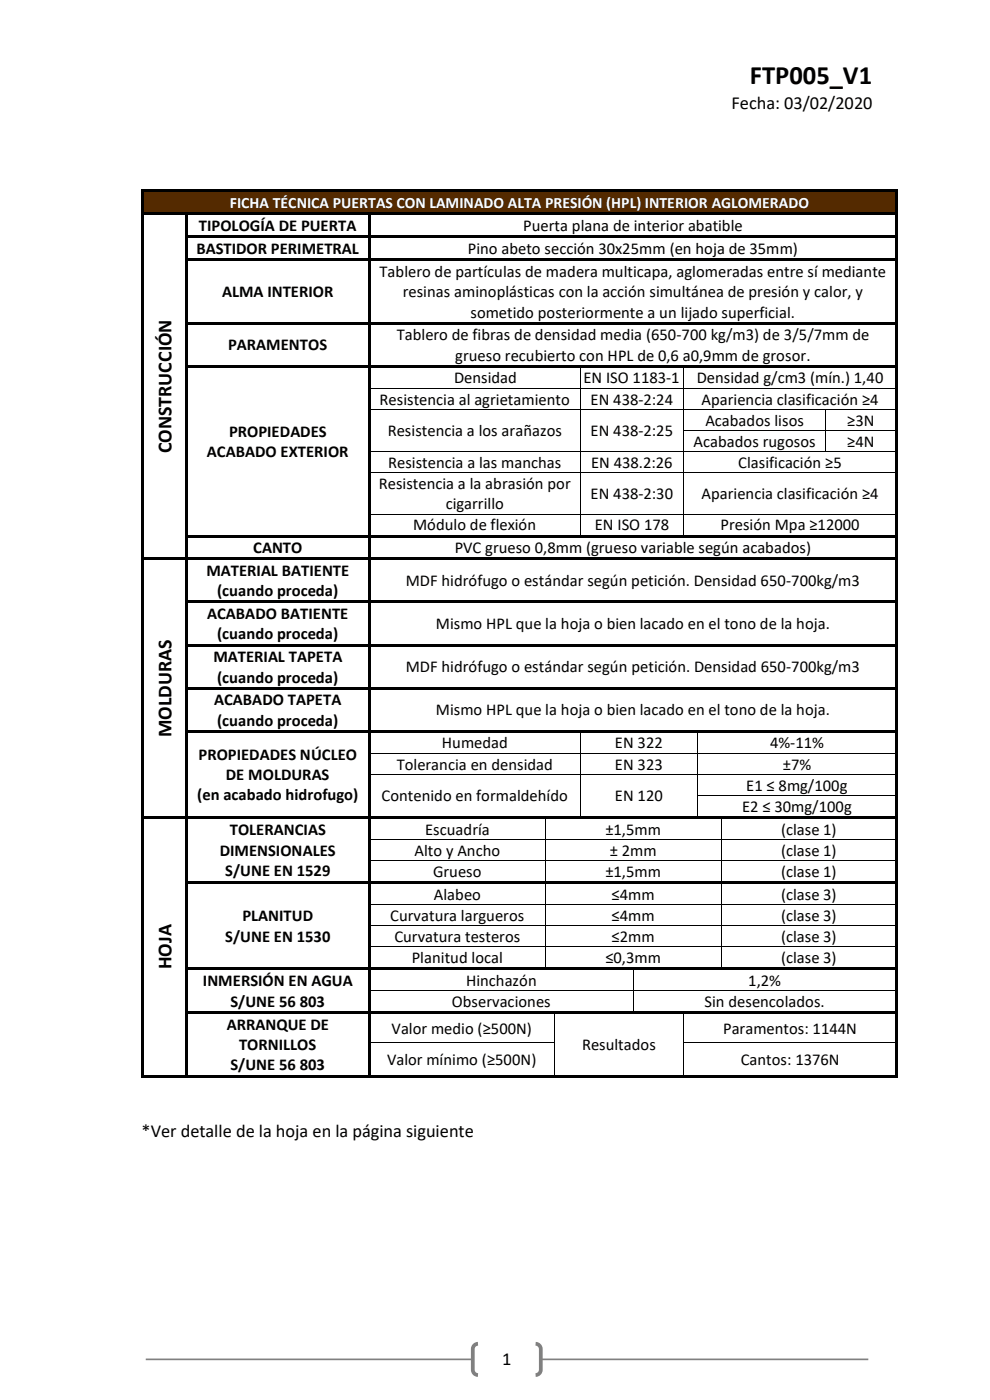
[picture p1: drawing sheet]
<svg xmlns="http://www.w3.org/2000/svg" width="210mm" height="297mm" viewBox="0 0 210 297" stroke-linecap="round" stroke-linejoin="round" font-family="sans-serif">
<path d="M30.9 288.4h153.3" fill="none" stroke="#808080" stroke-width=".35"/>
<path d="M100.7 285.3l.7-.2h12.2a1.1 1.1 0 0 1 1.1 1.1v4.4a1.1 1.1 0 0 1-1.1 1.1h-12.2a1.1 1.1 0 0 1-1.1-1.1v-4.4l.1-.4z" fill-rule="evenodd" fill="#fff"/>
<path d="M101.4 285.1a1.1 1.1 0 0 0-1.1 1.1v4.4a1.1 1.1 0 0 0 1.1 1.1M113.6 285.1a1.1 1.1 0 0 1 1.1 1.1v4.4a1.1 1.1 0 0 1-1.1 1.1" fill="none" stroke="#808080" stroke-width=".79" stroke-linecap="butt"/>
<g fill="#542a00">
<path d="M30.5 40.7h159.5v4.4h-159.5z" fill-rule="evenodd"/>
<path d="M32.2 40.9h156.1v4.1h-156.1z" fill-rule="evenodd"/>
</g>
<g fill="#000">
<path d="M30 40.2h.5v.6h-.5z" fill-rule="evenodd"/>
<path d="M30 40.2h.5v.5h-.5z" fill-rule="evenodd"/>
<path d="M30 40.8h.5v4.3h-.5z" fill-rule="evenodd"/>
<path d="M30 45.1h.5v.6h-.5z" fill-rule="evenodd"/>
<path d="M30 45.7h.5v4.3h-.5z" fill-rule="evenodd"/>
<path d="M30 50h.5v.6h-.5z" fill-rule="evenodd"/>
<path d="M30 50.6h.5v4.2h-.5z" fill-rule="evenodd"/>
<path d="M30 54.8h.5v.6h-.5z" fill-rule="evenodd"/>
<path d="M30.5 40.2h159.5v.5h-159.5z" fill-rule="evenodd"/>
<path d="M30.5 45.1h8.8v.5h-8.8z" fill-rule="evenodd"/>
<path d="M39.3 45.6l.5 .1z" fill-rule="evenodd"/>
<path d="M39.3 45.1h.5v.5h-.5z" fill-rule="evenodd"/>
<path d="M39.3 45.7h.5v4.3h-.5z" fill-rule="evenodd"/>
<path d="M39.3 50h.5v.6h-.5z" fill-rule="evenodd"/>
<path d="M39.3 50.6h.5v4.2h-.5z" fill-rule="evenodd"/>
<path d="M39.3 54.8h.5v.6h-.5z" fill-rule="evenodd"/>
<path d="M39.8 45.1h38.4v.5h-38.4z" fill-rule="evenodd"/>
<path d="M39.8 50h38.4v.5h-38.4z" fill-rule="evenodd"/>
<path d="M39.8 54.8h38.4v.5h-38.4z" fill-rule="evenodd"/>
<path d="M78.2 45.6l.5 .1z" fill-rule="evenodd"/>
<path d="M78.2 45.1h.5v.5h-.5z" fill-rule="evenodd"/>
<path d="M78.2 45.7h.5v4.3h-.5z" fill-rule="evenodd"/>
<path d="M78.2 50h.5v.6h-.5z" fill-rule="evenodd"/>
<path d="M78.2 50.6h.5v4.2h-.5z" fill-rule="evenodd"/>
<path d="M78.2 54.8h.5v.6h-.5z" fill-rule="evenodd"/>
<path d="M78.7 45.1h111.3v.5h-111.3z" fill-rule="evenodd"/>
<path d="M78.7 50h111.3v.5h-111.3z" fill-rule="evenodd"/>
<path d="M78.7 54.8h111.3v.5h-111.3z" fill-rule="evenodd"/>
<path d="M190 40.2h.5v.6h-.5z" fill-rule="evenodd"/>
<path d="M190 40.2h.5v.5h-.5z" fill-rule="evenodd"/>
<path d="M190 40.8h.5v4.3h-.5z" fill-rule="evenodd"/>
<path d="M190 45.1h.5v.6h-.5z" fill-rule="evenodd"/>
<path d="M190 45.7h.5v4.3h-.5z" fill-rule="evenodd"/>
<path d="M190 50h.5v.6h-.5z" fill-rule="evenodd"/>
<path d="M190 50.6h.5v4.2h-.5z" fill-rule="evenodd"/>
<path d="M190 54.8h.5v.6h-.5z" fill-rule="evenodd"/>
<path d="M30 55.4h.5v12.9h-.5z" fill-rule="evenodd"/>
<path d="M30 68.3h.5v.5h-.5z" fill-rule="evenodd"/>
<path d="M30 68.8h.5v8.6h-.5z" fill-rule="evenodd"/>
<path d="M30 77.4h.5v.6h-.5z" fill-rule="evenodd"/>
<path d="M39.3 55.4h.5v12.9h-.5z" fill-rule="evenodd"/>
<path d="M39.3 68.3h.5v.5h-.5z" fill-rule="evenodd"/>
<path d="M39.3 68.8h.5v8.6h-.5z" fill-rule="evenodd"/>
<path d="M39.3 77.4h.5v.6h-.5z" fill-rule="evenodd"/>
<path d="M39.8 68.3h38.4v.5h-38.4z" fill-rule="evenodd"/>
<path d="M39.8 77.4h38.4v.5h-38.4z" fill-rule="evenodd"/>
<path d="M78.2 55.4h.5v12.9h-.5z" fill-rule="evenodd"/>
<path d="M78.2 68.3h.5v.5h-.5z" fill-rule="evenodd"/>
<path d="M78.2 68.8h.5v8.6h-.5z" fill-rule="evenodd"/>
<path d="M78.2 77.4h.5v.6h-.5z" fill-rule="evenodd"/>
<path d="M78.7 68.3h111.3v.5h-111.3z" fill-rule="evenodd"/>
<path d="M78.7 77.4h44.3v.5h-44.3z" fill-rule="evenodd"/>
<path d="M123 77.9l.2 .1z" fill-rule="evenodd"/>
<path d="M123 77.4h.5v.5h-.5z" fill-rule="evenodd"/>
<path d="M123.5 77.4h21.5v.5h-21.5z" fill-rule="evenodd"/>
<path d="M145 77.9l.1 .1z" fill-rule="evenodd"/>
<path d="M145 77.4h.5v.5h-.5z" fill-rule="evenodd"/>
<path d="M145.5 77.4h44.5v.5h-44.5z" fill-rule="evenodd"/>
<path d="M190 55.4h.5v12.9h-.5z" fill-rule="evenodd"/>
<path d="M190 68.3h.5v.5h-.5z" fill-rule="evenodd"/>
<path d="M190 68.8h.5v8.6h-.5z" fill-rule="evenodd"/>
<path d="M190 77.4h.5v.6h-.5z" fill-rule="evenodd"/>
<path d="M30 78h.5v4.3h-.5z" fill-rule="evenodd"/>
<path d="M30 82.3h.5v.1h-.5z" fill-rule="evenodd"/>
<path d="M30 82.4h.5v4.3h-.5z" fill-rule="evenodd"/>
<path d="M30 86.7h.5v.2h-.5z" fill-rule="evenodd"/>
<path d="M30 86.9h.5v4.3h-.5z" fill-rule="evenodd"/>
<path d="M30 91.2h.5v.2h-.5z" fill-rule="evenodd"/>
<path d="M30 91.4h.5v4.3h-.5z" fill-rule="evenodd"/>
<path d="M30 95.7h.5v.1h-.5z" fill-rule="evenodd"/>
<path d="M39.3 78h.5v4.3h-.5z" fill-rule="evenodd"/>
<path d="M39.3 82.3h.5v.1h-.5z" fill-rule="evenodd"/>
<path d="M39.3 82.4h.5v4.3h-.5z" fill-rule="evenodd"/>
<path d="M39.3 86.7h.5v.2h-.5z" fill-rule="evenodd"/>
<path d="M39.3 86.9h.5v4.3h-.5z" fill-rule="evenodd"/>
<path d="M39.3 91.2h.5v.2h-.5z" fill-rule="evenodd"/>
<path d="M39.3 91.4h.5v4.3h-.5z" fill-rule="evenodd"/>
<path d="M39.3 95.7h.5v.1h-.5z" fill-rule="evenodd"/>
<path d="M78.2 78h.5v4.3h-.5z" fill-rule="evenodd"/>
<path d="M78.2 82.3h.5v.1h-.5z" fill-rule="evenodd"/>
<path d="M78.2 82.4h.5v4.3h-.5z" fill-rule="evenodd"/>
<path d="M78.2 86.7h.5v.2h-.5z" fill-rule="evenodd"/>
<path d="M78.2 86.9h.5v4.3h-.5z" fill-rule="evenodd"/>
<path d="M78.2 91.2h.5v.2h-.5z" fill-rule="evenodd"/>
<path d="M78.2 91.4h.5v4.3h-.5z" fill-rule="evenodd"/>
<path d="M78.2 95.7h.5v.1h-.5z" fill-rule="evenodd"/>
<path d="M123 82.3h.2v.1h-.2z" fill-rule="evenodd"/>
<path d="M123 86.7h.2v.2h-.2z" fill-rule="evenodd"/>
<path d="M123 91.2h.2v.2h-.2z" fill-rule="evenodd"/>
<path d="M123 95.7h.2v.1h-.2z" fill-rule="evenodd"/>
<path d="M145 82.3h.1v.1h-.1z" fill-rule="evenodd"/>
<path d="M145 86.7h.1v.2h-.1z" fill-rule="evenodd"/>
<path d="M145 91.2h.1v.2h-.1z" fill-rule="evenodd"/>
<path d="M145 95.7h.1v.1h-.1z" fill-rule="evenodd"/>
<path d="M175.1 86.7h.2v.2h-.2z" fill-rule="evenodd"/>
<path d="M175.1 91.2h.2v.2h-.2z" fill-rule="evenodd"/>
<path d="M175.1 95.7h.2v.1h-.2z" fill-rule="evenodd"/>
<path d="M190 78h.5v4.3h-.5z" fill-rule="evenodd"/>
<path d="M190 82.3h.5v.1h-.5z" fill-rule="evenodd"/>
<path d="M190 82.4h.5v4.3h-.5z" fill-rule="evenodd"/>
<path d="M190 86.7h.5v.2h-.5z" fill-rule="evenodd"/>
<path d="M190 86.9h.5v4.3h-.5z" fill-rule="evenodd"/>
<path d="M190 91.2h.5v.2h-.5z" fill-rule="evenodd"/>
<path d="M190 91.4h.5v4.3h-.5z" fill-rule="evenodd"/>
<path d="M190 95.7h.5v.1h-.5z" fill-rule="evenodd"/>
<path d="M30 95.9h.5v4.3h-.5z" fill-rule="evenodd"/>
<path d="M30 100.2h.5v.1h-.5z" fill-rule="evenodd"/>
<path d="M30 100.3h.5v8.7h-.5z" fill-rule="evenodd"/>
<path d="M30 109h.5v.2h-.5z" fill-rule="evenodd"/>
<path d="M30 109.2h.5v4.3h-.5z" fill-rule="evenodd"/>
<path d="M30 113.5h.5v.5h-.5z" fill-rule="evenodd"/>
<path d="M30 114h.5v4.3h-.5z" fill-rule="evenodd"/>
<path d="M30 118.3h.5v.5h-.5z" fill-rule="evenodd"/>
<path d="M30.5 118.3h8.8v.5h-8.8z" fill-rule="evenodd"/>
<path d="M39.3 95.9h.5v4.3h-.5z" fill-rule="evenodd"/>
<path d="M39.3 100.2h.5v.1h-.5z" fill-rule="evenodd"/>
<path d="M39.3 100.3h.5v8.7h-.5z" fill-rule="evenodd"/>
<path d="M39.3 109h.5v.2h-.5z" fill-rule="evenodd"/>
<path d="M39.3 109.2h.5v4.3h-.5z" fill-rule="evenodd"/>
<path d="M39.3 113.5h.5v.5h-.5z" fill-rule="evenodd"/>
<path d="M39.3 114h.5v4.3h-.5z" fill-rule="evenodd"/>
<path d="M39.3 118.3h.5v.5h-.5z" fill-rule="evenodd"/>
<path d="M39.8 113.5h38.4v.5h-38.4z" fill-rule="evenodd"/>
<path d="M39.8 118.3h38.4v.5h-38.4z" fill-rule="evenodd"/>
<path d="M78.2 95.9h.5v4.3h-.5z" fill-rule="evenodd"/>
<path d="M78.2 100.2h.5v.1h-.5z" fill-rule="evenodd"/>
<path d="M78.2 100.3h.5v8.7h-.5z" fill-rule="evenodd"/>
<path d="M78.2 109h.5v.2h-.5z" fill-rule="evenodd"/>
<path d="M78.2 109.2h.5v4.3h-.5z" fill-rule="evenodd"/>
<path d="M78.2 113.5h.5v.5h-.5z" fill-rule="evenodd"/>
<path d="M78.2 114h.5v4.3h-.5z" fill-rule="evenodd"/>
<path d="M78.2 118.3h.5v.5h-.5z" fill-rule="evenodd"/>
<path d="M78.7 113.5h44.3v.5h-44.3z" fill-rule="evenodd"/>
<path d="M78.7 118.3h111.3v.5h-111.3z" fill-rule="evenodd"/>
<path d="M123 100.2h.2v.1h-.2z" fill-rule="evenodd"/>
<path d="M123 109h.2v.2h-.2z" fill-rule="evenodd"/>
<path d="M123 113.5h.5v.5h-.5z" fill-rule="evenodd"/>
<path d="M123.5 113.5h21.5v.5h-21.5z" fill-rule="evenodd"/>
<path d="M145 100.2h.1v.1h-.1z" fill-rule="evenodd"/>
<path d="M145 109h.1v.2h-.1z" fill-rule="evenodd"/>
<path d="M145 113.5h.5v.5h-.5z" fill-rule="evenodd"/>
<path d="M145.5 113.5h44.5v.5h-44.5z" fill-rule="evenodd"/>
<path d="M190 95.9h.5v4.3h-.5z" fill-rule="evenodd"/>
<path d="M190 100.2h.5v.1h-.5z" fill-rule="evenodd"/>
<path d="M190 100.3h.5v8.7h-.5z" fill-rule="evenodd"/>
<path d="M190 109h.5v.2h-.5z" fill-rule="evenodd"/>
<path d="M190 109.2h.5v4.3h-.5z" fill-rule="evenodd"/>
<path d="M190 113.5h.5v.5h-.5z" fill-rule="evenodd"/>
<path d="M190 114h.5v4.3h-.5z" fill-rule="evenodd"/>
<path d="M190 118.3h.5v.5h-.5z" fill-rule="evenodd"/>
<path d="M30 118.8h.5v8.6h-.5z" fill-rule="evenodd"/>
<path d="M30 127.4h.5v.6h-.5z" fill-rule="evenodd"/>
<path d="M30 128h.5v8.6h-.5z" fill-rule="evenodd"/>
<path d="M30 136.6h.5v.5h-.5z" fill-rule="evenodd"/>
<path d="M39.3 118.8h.5v8.6h-.5z" fill-rule="evenodd"/>
<path d="M39.3 127.4h.5v.6h-.5z" fill-rule="evenodd"/>
<path d="M39.3 128h.5v8.6h-.5z" fill-rule="evenodd"/>
<path d="M39.3 136.6h.5v.5h-.5z" fill-rule="evenodd"/>
<path d="M39.8 127.4h38.4v.5h-38.4z" fill-rule="evenodd"/>
<path d="M39.8 136.6h38.4v.5h-38.4z" fill-rule="evenodd"/>
<path d="M78.2 118.8h.5v8.6h-.5z" fill-rule="evenodd"/>
<path d="M78.2 127.4h.5v.6h-.5z" fill-rule="evenodd"/>
<path d="M78.2 128h.5v8.6h-.5z" fill-rule="evenodd"/>
<path d="M78.2 136.6h.5v.5h-.5z" fill-rule="evenodd"/>
<path d="M78.7 127.4h111.3v.5h-111.3z" fill-rule="evenodd"/>
<path d="M78.7 136.6h111.3v.5h-111.3z" fill-rule="evenodd"/>
<path d="M190 118.8h.5v8.6h-.5z" fill-rule="evenodd"/>
<path d="M190 127.4h.5v.6h-.5z" fill-rule="evenodd"/>
<path d="M190 128h.5v8.6h-.5z" fill-rule="evenodd"/>
<path d="M190 136.6h.5v.5h-.5z" fill-rule="evenodd"/>
<path d="M30 137.1h.5v8.6h-.5z" fill-rule="evenodd"/>
<path d="M30 145.7h.5v.6h-.5z" fill-rule="evenodd"/>
<path d="M30 146.3h.5v8.6h-.5z" fill-rule="evenodd"/>
<path d="M30 154.9h.5v.5h-.5z" fill-rule="evenodd"/>
<path d="M30 155.4h.5v4.3h-.5z" fill-rule="evenodd"/>
<path d="M30 159.7h.5v.2h-.5z" fill-rule="evenodd"/>
<path d="M39.3 137.1h.5v8.6h-.5z" fill-rule="evenodd"/>
<path d="M39.3 145.7h.5v.6h-.5z" fill-rule="evenodd"/>
<path d="M39.3 146.3h.5v8.6h-.5z" fill-rule="evenodd"/>
<path d="M39.3 154.9h.5v.5h-.5z" fill-rule="evenodd"/>
<path d="M39.3 155.4h.5v4.3h-.5z" fill-rule="evenodd"/>
<path d="M39.3 159.7h.5v.2h-.5z" fill-rule="evenodd"/>
<path d="M39.8 145.7h38.4v.5h-38.4z" fill-rule="evenodd"/>
<path d="M39.8 154.9h38.4v.5h-38.4z" fill-rule="evenodd"/>
<path d="M78.2 137.1h.5v8.6h-.5z" fill-rule="evenodd"/>
<path d="M78.2 145.7h.5v.6h-.5z" fill-rule="evenodd"/>
<path d="M78.2 146.3h.5v8.6h-.5z" fill-rule="evenodd"/>
<path d="M78.2 154.9h.5v.5h-.5z" fill-rule="evenodd"/>
<path d="M78.2 155.4h.5v4.3h-.5z" fill-rule="evenodd"/>
<path d="M78.2 159.7h.5v.2h-.5z" fill-rule="evenodd"/>
<path d="M78.7 145.7h111.3v.5h-111.3z" fill-rule="evenodd"/>
<path d="M78.7 154.9h44.3v.5h-44.3z" fill-rule="evenodd"/>
<path d="M123 155.4h.2z" fill-rule="evenodd"/>
<path d="M123 154.9h.5v.5h-.5z" fill-rule="evenodd"/>
<path d="M123 159.7h.2v.2h-.2z" fill-rule="evenodd"/>
<path d="M123.5 154.9h24.4v.5h-24.4z" fill-rule="evenodd"/>
<path d="M147.9 155.4h.2z" fill-rule="evenodd"/>
<path d="M147.9 154.9h.5v.5h-.5z" fill-rule="evenodd"/>
<path d="M147.9 159.7h.2v.2h-.2z" fill-rule="evenodd"/>
<path d="M148.4 154.9h41.6v.5h-41.6z" fill-rule="evenodd"/>
<path d="M190 137.1h.5v8.6h-.5z" fill-rule="evenodd"/>
<path d="M190 145.7h.5v.6h-.5z" fill-rule="evenodd"/>
<path d="M190 146.3h.5v8.6h-.5z" fill-rule="evenodd"/>
<path d="M190 154.9h.5v.5h-.5z" fill-rule="evenodd"/>
<path d="M190 155.4h.5v4.3h-.5z" fill-rule="evenodd"/>
<path d="M190 159.7h.5v.2h-.5z" fill-rule="evenodd"/>
<path d="M30 159.9h.5v4.3h-.5z" fill-rule="evenodd"/>
<path d="M30 164.2h.5v.2h-.5z" fill-rule="evenodd"/>
<path d="M30 164.4h.5v4.3h-.5z" fill-rule="evenodd"/>
<path d="M30 168.7h.5v.2h-.5z" fill-rule="evenodd"/>
<path d="M30 168.9h.5v4.3h-.5z" fill-rule="evenodd"/>
<path d="M30 173.2h.5v.5h-.5z" fill-rule="evenodd"/>
<path d="M30 173.7h.5v4.3h-.5z" fill-rule="evenodd"/>
<path d="M30 178h.5v.2h-.5z" fill-rule="evenodd"/>
<path d="M30.5 173.2h8.8v.5h-8.8z" fill-rule="evenodd"/>
<path d="M39.3 159.9h.5v4.3h-.5z" fill-rule="evenodd"/>
<path d="M39.3 164.2h.5v.2h-.5z" fill-rule="evenodd"/>
<path d="M39.3 164.4h.5v4.3h-.5z" fill-rule="evenodd"/>
<path d="M39.3 168.7h.5v.2h-.5z" fill-rule="evenodd"/>
<path d="M39.3 168.9h.5v4.3h-.5z" fill-rule="evenodd"/>
<path d="M39.3 173.2h.5v.5h-.5z" fill-rule="evenodd"/>
<path d="M39.3 173.7h.5v4.3h-.5z" fill-rule="evenodd"/>
<path d="M39.3 178h.5v.2h-.5z" fill-rule="evenodd"/>
<path d="M39.8 173.2h38.4v.5h-38.4z" fill-rule="evenodd"/>
<path d="M78.2 159.9h.5v4.3h-.5z" fill-rule="evenodd"/>
<path d="M78.2 164.2h.5v.2h-.5z" fill-rule="evenodd"/>
<path d="M78.2 164.4h.5v4.3h-.5z" fill-rule="evenodd"/>
<path d="M78.2 168.7h.5v.2h-.5z" fill-rule="evenodd"/>
<path d="M78.2 168.9h.5v4.3h-.5z" fill-rule="evenodd"/>
<path d="M78.2 173.2h.5v.5h-.5z" fill-rule="evenodd"/>
<path d="M78.2 173.7h.5v4.3h-.5z" fill-rule="evenodd"/>
<path d="M78.2 178h.5v.2h-.5z" fill-rule="evenodd"/>
<path d="M78.7 173.2h36.9v.5h-36.9z" fill-rule="evenodd"/>
<path d="M115.6 173.7h.2z" fill-rule="evenodd"/>
<path d="M115.6 173.2h.5v.5h-.5z" fill-rule="evenodd"/>
<path d="M115.6 178h.2v.2h-.2z" fill-rule="evenodd"/>
<path d="M116.1 173.2h6.9v.5h-6.9z" fill-rule="evenodd"/>
<path d="M123 164.2h.2v.2h-.2z" fill-rule="evenodd"/>
<path d="M123 168.7h.2v.2h-.2z" fill-rule="evenodd"/>
<path d="M123 173.2h.5v.5h-.5z" fill-rule="evenodd"/>
<path d="M123.5 173.2h24.4v.5h-24.4z" fill-rule="evenodd"/>
<path d="M147.9 164.2h.2v.2h-.2z" fill-rule="evenodd"/>
<path d="M147.9 168.7h.2v.2h-.2z" fill-rule="evenodd"/>
<path d="M147.9 173.2h.5v.5h-.5z" fill-rule="evenodd"/>
<path d="M148.4 173.2h4.5v.5h-4.5z" fill-rule="evenodd"/>
<path d="M152.9 173.7h.2z" fill-rule="evenodd"/>
<path d="M152.9 173.2h.5v.5h-.5z" fill-rule="evenodd"/>
<path d="M152.9 178h.2v.2h-.2z" fill-rule="evenodd"/>
<path d="M153.4 173.2h36.6v.5h-36.6z" fill-rule="evenodd"/>
<path d="M190 159.9h.5v4.3h-.5z" fill-rule="evenodd"/>
<path d="M190 164.2h.5v.2h-.5z" fill-rule="evenodd"/>
<path d="M190 164.4h.5v4.3h-.5z" fill-rule="evenodd"/>
<path d="M190 168.7h.5v.2h-.5z" fill-rule="evenodd"/>
<path d="M190 168.9h.5v4.3h-.5z" fill-rule="evenodd"/>
<path d="M190 173.2h.5v.5h-.5z" fill-rule="evenodd"/>
<path d="M190 173.7h.5v4.3h-.5z" fill-rule="evenodd"/>
<path d="M190 178h.5v.2h-.5z" fill-rule="evenodd"/>
<path d="M30 178.2h.5v4.3h-.5z" fill-rule="evenodd"/>
<path d="M30 182.5h.5v.2h-.5z" fill-rule="evenodd"/>
<path d="M30 182.7h.5v4.3h-.5z" fill-rule="evenodd"/>
<path d="M30 187h.5v.5h-.5z" fill-rule="evenodd"/>
<path d="M30 187.5h.5v4.3h-.5z" fill-rule="evenodd"/>
<path d="M30 191.8h.5v.2h-.5z" fill-rule="evenodd"/>
<path d="M30 192h.5v4.3h-.5z" fill-rule="evenodd"/>
<path d="M30 196.3h.5v.2h-.5z" fill-rule="evenodd"/>
<path d="M39.3 178.2h.5v4.3h-.5z" fill-rule="evenodd"/>
<path d="M39.3 182.5h.5v.2h-.5z" fill-rule="evenodd"/>
<path d="M39.3 182.7h.5v4.3h-.5z" fill-rule="evenodd"/>
<path d="M39.3 187h.5v.5h-.5z" fill-rule="evenodd"/>
<path d="M39.3 187.5h.5v4.3h-.5z" fill-rule="evenodd"/>
<path d="M39.3 191.8h.5v.2h-.5z" fill-rule="evenodd"/>
<path d="M39.3 192h.5v4.3h-.5z" fill-rule="evenodd"/>
<path d="M39.3 196.3h.5v.2h-.5z" fill-rule="evenodd"/>
<path d="M39.8 187h38.4v.5h-38.4z" fill-rule="evenodd"/>
<path d="M78.2 178.2h.5v4.3h-.5z" fill-rule="evenodd"/>
<path d="M78.2 182.5h.5v.2h-.5z" fill-rule="evenodd"/>
<path d="M78.2 182.7h.5v4.3h-.5z" fill-rule="evenodd"/>
<path d="M78.2 187h.5v.5h-.5z" fill-rule="evenodd"/>
<path d="M78.2 187.5h.5v4.3h-.5z" fill-rule="evenodd"/>
<path d="M78.2 191.8h.5v.2h-.5z" fill-rule="evenodd"/>
<path d="M78.2 192h.5v4.3h-.5z" fill-rule="evenodd"/>
<path d="M78.2 196.3h.5v.2h-.5z" fill-rule="evenodd"/>
<path d="M78.7 187h36.9v.5h-36.9z" fill-rule="evenodd"/>
<path d="M115.6 182.5h.2v.2h-.2z" fill-rule="evenodd"/>
<path d="M115.6 187.5h.2z" fill-rule="evenodd"/>
<path d="M115.6 187h.5v.5h-.5z" fill-rule="evenodd"/>
<path d="M115.6 191.8h.2v.2h-.2z" fill-rule="evenodd"/>
<path d="M115.6 196.3h.2v.2h-.2z" fill-rule="evenodd"/>
<path d="M116.1 187h36.8v.5h-36.8z" fill-rule="evenodd"/>
<path d="M152.9 182.5h.2v.2h-.2z" fill-rule="evenodd"/>
<path d="M152.9 187.5h.2z" fill-rule="evenodd"/>
<path d="M152.9 187h.5v.5h-.5z" fill-rule="evenodd"/>
<path d="M152.9 191.8h.2v.2h-.2z" fill-rule="evenodd"/>
<path d="M152.9 196.3h.2v.2h-.2z" fill-rule="evenodd"/>
<path d="M153.4 187h36.6v.5h-36.6z" fill-rule="evenodd"/>
<path d="M190 178.2h.5v4.3h-.5z" fill-rule="evenodd"/>
<path d="M190 182.5h.5v.2h-.5z" fill-rule="evenodd"/>
<path d="M190 182.7h.5v4.3h-.5z" fill-rule="evenodd"/>
<path d="M190 187h.5v.5h-.5z" fill-rule="evenodd"/>
<path d="M190 187.5h.5v4.3h-.5z" fill-rule="evenodd"/>
<path d="M190 191.8h.5v.2h-.5z" fill-rule="evenodd"/>
<path d="M190 192h.5v4.3h-.5z" fill-rule="evenodd"/>
<path d="M190 196.3h.5v.2h-.5z" fill-rule="evenodd"/>
<path d="M30 196.5h.5v4.3h-.5z" fill-rule="evenodd"/>
<path d="M30 200.8h.5v.1h-.5z" fill-rule="evenodd"/>
<path d="M30 200.9h.5v4.4h-.5z" fill-rule="evenodd"/>
<path d="M30 205.3h.5v.5h-.5z" fill-rule="evenodd"/>
<path d="M30 205.8h.5v4.3h-.5z" fill-rule="evenodd"/>
<path d="M30 210.1h.5v.2h-.5z" fill-rule="evenodd"/>
<path d="M30 210.3h.5v4.3h-.5z" fill-rule="evenodd"/>
<path d="M30 214.6h.5v.5h-.5z" fill-rule="evenodd"/>
<path d="M39.3 196.5h.5v4.3h-.5z" fill-rule="evenodd"/>
<path d="M39.3 200.8h.5v.1h-.5z" fill-rule="evenodd"/>
<path d="M39.3 200.9h.5v4.4h-.5z" fill-rule="evenodd"/>
<path d="M39.3 205.3h.5v.5h-.5z" fill-rule="evenodd"/>
<path d="M39.3 205.8h.5v4.3h-.5z" fill-rule="evenodd"/>
<path d="M39.3 210.1h.5v.2h-.5z" fill-rule="evenodd"/>
<path d="M39.3 210.3h.5v4.3h-.5z" fill-rule="evenodd"/>
<path d="M39.3 214.6h.5v.5h-.5z" fill-rule="evenodd"/>
<path d="M39.8 205.3h38.4v.5h-38.4z" fill-rule="evenodd"/>
<path d="M39.8 214.6h38.4v.5h-38.4z" fill-rule="evenodd"/>
<path d="M78.2 196.5h.5v4.3h-.5z" fill-rule="evenodd"/>
<path d="M78.2 200.8h.5v.1h-.5z" fill-rule="evenodd"/>
<path d="M78.2 200.9h.5v4.4h-.5z" fill-rule="evenodd"/>
<path d="M78.2 205.3h.5v.5h-.5z" fill-rule="evenodd"/>
<path d="M78.2 205.8h.5v4.3h-.5z" fill-rule="evenodd"/>
<path d="M78.2 210.1h.5v.2h-.5z" fill-rule="evenodd"/>
<path d="M78.2 210.3h.5v4.3h-.5z" fill-rule="evenodd"/>
<path d="M78.2 214.6h.5v.5h-.5z" fill-rule="evenodd"/>
<path d="M78.7 205.3h36.9v.5h-36.9z" fill-rule="evenodd"/>
<path d="M78.7 214.6h38.8v.5h-38.8z" fill-rule="evenodd"/>
<path d="M115.6 200.8h.2v.1h-.2z" fill-rule="evenodd"/>
<path d="M115.6 205.3h.5v.5h-.5z" fill-rule="evenodd"/>
<path d="M116.1 205.3h18.2v.5h-18.2z" fill-rule="evenodd"/>
<path d="M117.5 215.1h.2z" fill-rule="evenodd"/>
<path d="M117.5 214.6h.5v.5h-.5z" fill-rule="evenodd"/>
<path d="M118 214.6h16.3v.5h-16.3z" fill-rule="evenodd"/>
<path d="M134.3 205.8h.1z" fill-rule="evenodd"/>
<path d="M134.3 205.3h.5v.5h-.5z" fill-rule="evenodd"/>
<path d="M134.3 210.1h.1v.2h-.1z" fill-rule="evenodd"/>
<path d="M134.3 214.6h.5v.5h-.5z" fill-rule="evenodd"/>
<path d="M134.8 205.3h18.1v.5h-18.1z" fill-rule="evenodd"/>
<path d="M134.8 214.6h10.2v.5h-10.2z" fill-rule="evenodd"/>
<path d="M145 215.1h.1z" fill-rule="evenodd"/>
<path d="M145 214.6h.5v.5h-.5z" fill-rule="evenodd"/>
<path d="M145.5 214.6h44.5v.5h-44.5z" fill-rule="evenodd"/>
<path d="M152.9 200.8h.2v.1h-.2z" fill-rule="evenodd"/>
<path d="M152.9 205.3h.5v.5h-.5z" fill-rule="evenodd"/>
<path d="M153.4 205.3h36.6v.5h-36.6z" fill-rule="evenodd"/>
<path d="M190 196.5h.5v4.3h-.5z" fill-rule="evenodd"/>
<path d="M190 200.8h.5v.1h-.5z" fill-rule="evenodd"/>
<path d="M190 200.9h.5v4.4h-.5z" fill-rule="evenodd"/>
<path d="M190 205.3h.5v.5h-.5z" fill-rule="evenodd"/>
<path d="M190 205.8h.5v4.3h-.5z" fill-rule="evenodd"/>
<path d="M190 210.1h.5v.2h-.5z" fill-rule="evenodd"/>
<path d="M190 210.3h.5v4.3h-.5z" fill-rule="evenodd"/>
<path d="M190 214.6h.5v.5h-.5z" fill-rule="evenodd"/>
<path d="M30 215.1h.5v6h-.5z" fill-rule="evenodd"/>
<path d="M30 221.1h.5v.2h-.5z" fill-rule="evenodd"/>
<path d="M30 221.3h.5v6.7h-.5z" fill-rule="evenodd"/>
<path d="M30 228h.5v.5h-.5z" fill-rule="evenodd"/>
<path d="M30 228h.5v.5h-.5z" fill-rule="evenodd"/>
<path d="M30.5 228h8.8v.5h-8.8z" fill-rule="evenodd"/>
<path d="M39.3 215.1h.5v6h-.5z" fill-rule="evenodd"/>
<path d="M39.3 221.1h.5v.2h-.5z" fill-rule="evenodd"/>
<path d="M39.3 221.3h.5v6.7h-.5z" fill-rule="evenodd"/>
<path d="M39.3 228h.5v.5h-.5z" fill-rule="evenodd"/>
<path d="M39.8 228h38.4v.5h-38.4z" fill-rule="evenodd"/>
<path d="M78.2 215.1h.5v6h-.5z" fill-rule="evenodd"/>
<path d="M78.2 221.1h.5v.2h-.5z" fill-rule="evenodd"/>
<path d="M78.2 221.3h.5v6.7h-.5z" fill-rule="evenodd"/>
<path d="M78.2 228h.5v.5h-.5z" fill-rule="evenodd"/>
<path d="M78.7 228h38.8v.5h-38.8z" fill-rule="evenodd"/>
<path d="M117.5 221.1h.2v.2h-.2z" fill-rule="evenodd"/>
<path d="M117.5 228h.5v.5h-.5z" fill-rule="evenodd"/>
<path d="M118 228h27v.5h-27z" fill-rule="evenodd"/>
<path d="M145 221.1h.1v.2h-.1z" fill-rule="evenodd"/>
<path d="M145 228h.5v.5h-.5z" fill-rule="evenodd"/>
<path d="M145.5 228h44.5v.5h-44.5z" fill-rule="evenodd"/>
<path d="M190 215.1h.5v6h-.5z" fill-rule="evenodd"/>
<path d="M190 221.1h.5v.2h-.5z" fill-rule="evenodd"/>
<path d="M190 221.3h.5v6.7h-.5z" fill-rule="evenodd"/>
<path d="M190 228h.5v.5h-.5z" fill-rule="evenodd"/>
<path d="M190 228h.5v.5h-.5z" fill-rule="evenodd"/>
</g>
<path d="M30.5 40.8h159.5" fill="none" stroke="#542a00" stroke-width=".21"/>
<g fill="none" stroke="#000" stroke-width=".21">
<path d="M123.1 78v4.3M145.1 78v4.3M78.7 82.3h44.3M78.7 86.8h44.3M78.7 95.8h44.3M123.1 82.4v4.3M123.1 86.9v4.3M123.1 91.4v4.3M123.1 95.9v4.3M123.2 82.3h21.8M123.2 86.8h21.8M123.2 95.8h21.8"/>
<path d="M145.1 82.4v4.3M145.1 86.9v4.3M145.1 91.4v4.3M145.1 95.9v4.3M145.1 82.3h44.9M145.1 86.8h30M145.1 91.3h30M145.1 95.8h30M175.1 86.9v4.3M175.1 91.4v4.3M175.3 86.8h14.7M175.3 91.3h14.7"/>
<path d="M175.3 95.8h14.7M78.7 100.3h44.3M78.7 109.1h44.3M123.1 100.3v8.7M123.1 109.2v4.3M123.2 100.3h21.8M123.2 109.1h21.8M145.1 100.3v8.7M145.1 109.2v4.3M145.1 100.3h44.9M145.1 109.1h44.9M78.7 159.8h44.3"/>
<path d="M123.1 155.4v4.3M123.1 159.9v4.3M123.2 159.8h24.7M148 155.4v4.3M148 159.9v4.3M148.1 159.8h41.9M78.7 164.3h44.3M78.7 178.1h36.9M115.7 173.7v4.3M115.7 178.2v4.3M115.8 178.1h37.1M123.1 164.4v4.3"/>
<path d="M123.1 168.9v4.3M123.2 164.3h24.7M148 164.4v4.3M148 168.9v4.3M148.1 164.3h41.9M148.1 168.8h41.9M153 173.7v4.3M153 178.2v4.3M153.1 178.1h36.9M78.7 182.6h36.9M78.7 191.9h36.9M78.7 196.4h36.9"/>
<path d="M115.7 182.7v4.3M115.7 187.5v4.3M115.7 192v4.3M115.7 196.5v4.3M115.8 182.6h37.1M115.8 191.9h37.1M115.8 196.4h37.1M153 182.7v4.3M153 187.5v4.3M153 192v4.3M153 196.5v4.3M153.1 182.6h36.9"/>
<path d="M153.1 191.9h36.9M153.1 196.4h36.9M78.7 200.9h36.9M78.7 210.2h55.6M115.7 200.9v4.4M115.8 200.9h37.1M117.6 215.1v6M134.3 205.8v4.3M134.3 210.3v4.3M134.4 210.2h55.6M145.1 215.1v6M153 200.9v4.4"/>
<path d="M153.1 200.9h36.9M78.7 221.2h38.8M117.6 221.3v6.7M145.1 221.3v6.7M145.1 221.2h44.9"/>
</g>
<text font-size="5.6" x="159.1" y="17.9">FTP005_V1</text>
<g font-size="4.2">
<text x="36.4" y="96.2" transform="rotate(-90 36.4 96.2)">CONSTRUCCIÓN</text>
<text x="36.4" y="156.4" transform="rotate(-90 36.4 156.4)">MOLDURAS</text>
<text x="36.4" y="205.6" transform="rotate(-90 36.4 205.6)">HOJA</text>
</g>
<g font-size="3.9">
<text x="155.2" y="23.1">Fecha: 03/02/2020</text>
<text x="30" y="241.2">*Ver detalle de la hoja en la página siguiente</text>
<text x="106.5" y="289.5">1</text>
</g>
<g font-size="3.5">
<text x="41.7" y="53.9">BASTIDOR PERIMETRAL</text>
<text x="42.2" y="49.1">TIPOLOGÍA DE PUERTA</text>
<text x="99.2" y="53.9">Pino abeto sección 30x25mm (en hoja de 35mm)</text>
<text x="111" y="49.1">Puerta plana de interior abatible</text>
<text x="80.5" y="58.7">Tablero de partículas de madera multicapa, aglomeradas entre sí mediante</text>
<text x="47.1" y="63">ALMA INTERIOR</text>
<text x="85.4" y="63">resinas aminoplásticas con la acción simultánea de presión y calor, y</text>
<text x="99.8" y="67.4">sometido posteriormente a un lijado superficial.</text>
<text x="48.4" y="74.3">PARAMENTOS</text>
<text x="84.2" y="72.2">Tablero de fibras de densidad media (650-700 kg/m3) de 3/5/7mm de</text>
<text x="96.6" y="76.5">grueso recubierto con HPL de 0,6 a0,9mm de grosor.</text>
<text x="96.3" y="81.3">Densidad</text>
<text x="123.8" y="81.3">EN ISO 1183-1</text>
<text x="147.8" y="81.3">Densidad g/cm3 (mín.) 1,40</text>
<text x="80.5" y="85.8">Resistencia al agrietamiento</text>
<text x="125.3" y="85.8">EN 438-2:24</text>
<text x="148.8" y="85.8">Apariencia clasificación ≥4</text>
<text x="48.6" y="92.6">PROPIEDADES</text>
<text x="82.3" y="92.5">Resistencia a los arañazos</text>
<text x="125.3" y="92.5">EN 438-2:25</text>
<text x="147.1" y="94.7">Acabados rugosos</text>
<text x="149.6" y="90.3">Acabados lisos</text>
<text x="179.7" y="90.3">≥3N</text>
<text x="179.7" y="94.7">≥4N</text>
<text x="43.9" y="96.9">ACABADO EXTERIOR</text>
<text x="82.4" y="99.2">Resistencia a las manchas</text>
<text x="125.4" y="99.2">EN 438.2:26</text>
<text x="156.6" y="99.2">Clasificación ≥5</text>
<text x="80.4" y="103.7">Resistencia a la abrasión por</text>
<text x="125.3" y="105.9">EN 438-2:30</text>
<text x="148.8" y="105.9">Apariencia clasificación ≥4</text>
<text x="87.6" y="112.5">Módulo de flexión</text>
<text x="94.5" y="108.1">cigarrillo</text>
<text x="126.2" y="112.5">EN ISO 178</text>
<text x="152.8" y="112.5">Presión Mpa ≥12000</text>
<text x="53.7" y="117.4">CANTO</text>
<text x="96.5" y="117.4">PVC grueso 0,8mm (grueso variable según acabados)</text>
<text x="43.8" y="122.2">MATERIAL BATIENTE</text>
<text x="86.1" y="124.4">MDF hidrófugo o estándar según petición. Densidad 650-700kg/m3</text>
<text x="43.9" y="131.3">ACABADO BATIENTE</text>
<text x="46.1" y="126.5">(cuando proceda)</text>
<text x="46.1" y="135.7">(cuando proceda)</text>
<text x="92.5" y="133.5">Mismo HPL que la hoja o bien lacado en el tono de la hoja.</text>
<text x="45.3" y="140.5">MATERIAL TAPETA</text>
<text x="86.1" y="142.6">MDF hidrófugo o estándar según petición. Densidad 650-700kg/m3</text>
<text x="45.4" y="149.6">ACABADO TAPETA</text>
<text x="46.1" y="144.8">(cuando proceda)</text>
<text x="46.1" y="153.9">(cuando proceda)</text>
<text x="92.5" y="151.8">Mismo HPL que la hoja o bien lacado en el tono de la hoja.</text>
<text x="42.1" y="161.2">PROPIEDADES NÚCLEO</text>
<text x="93.7" y="158.8">Humedad</text>
<text x="130.5" y="158.8">EN 322</text>
<text x="163.4" y="158.8">4%-11%</text>
<text x="47.9" y="165.5">DE MOLDURAS</text>
<text x="84.2" y="163.3">Tolerancia en densidad</text>
<text x="130.5" y="163.3">EN 323</text>
<text x="158.3" y="167.7">E1 ≤ 8mg/100g</text>
<text x="166.1" y="163.3">±7%</text>
<text x="41.8" y="169.8">(en acabado hidrofugo)</text>
<text x="81" y="170">Contenido en formaldehído</text>
<text x="130.5" y="170">EN 120</text>
<text x="157.4" y="172.2">E2 ≤ 30mg/100g</text>
<text x="48.8" y="177.2">TOLERANCIAS</text>
<text x="90.2" y="177.1">Escuadría</text>
<text x="128.4" y="177.1">±1,5mm</text>
<text x="165.7" y="177.1">(clase 1)</text>
<text x="46.6" y="181.6">DIMENSIONALES</text>
<text x="47.8" y="185.9">S/UNE EN 1529</text>
<text x="87.9" y="181.6">Alto y Ancho</text>
<text x="129.4" y="181.6">± 2mm</text>
<text x="165.7" y="181.6">(clase 1)</text>
<text x="91.9" y="186">Grueso</text>
<text x="92.1" y="190.9">Alabeo</text>
<text x="128.4" y="186">±1,5mm</text>
<text x="129.7" y="190.9">≤4mm</text>
<text x="165.7" y="186">(clase 1)</text>
<text x="165.7" y="190.9">(clase 3)</text>
<text x="51.4" y="195.4">PLANITUD</text>
<text x="82.8" y="195.4">Curvatura largueros</text>
<text x="129.7" y="195.4">≤4mm</text>
<text x="165.7" y="195.4">(clase 3)</text>
<text x="47.8" y="199.8">S/UNE EN 1530</text>
<text x="83.7" y="199.8">Curvatura testeros</text>
<text x="129.7" y="199.8">≤2mm</text>
<text x="165.7" y="199.8">(clase 3)</text>
<text x="43.1" y="209.2">INMERSIÓN EN AGUA</text>
<text x="87.4" y="204.3">Planitud local</text>
<text x="98.9" y="209.2">Hinchazón</text>
<text x="128.4" y="204.3">≤0,3mm</text>
<text x="158.7" y="209.2">1,2%</text>
<text x="165.7" y="204.3">(clase 3)</text>
<text x="48.9" y="213.6">S/UNE 56 803</text>
<text x="95.9" y="213.6">Observaciones</text>
<text x="149.5" y="213.6">Sin desencolados.</text>
<text x="48.1" y="218.5">ARRANQUE DE</text>
<text x="83.1" y="219.3">Valor medio (≥500N)</text>
<text x="153.4" y="219.3">Paramentos: 1144N</text>
<text x="48.9" y="227.1">S/UNE 56 803</text>
<text x="50.7" y="222.8">TORNILLOS</text>
<text x="82.1" y="225.9">Valor mínimo (≥500N)</text>
<text x="123.5" y="222.8">Resultados</text>
<text x="157.1" y="225.9">Cantos: 1376N</text>
</g>
<text font-size="3.3" fill="#fff" x="48.8" y="44.1">FICHA TÉCNICA PUERTAS CON LAMINADO ALTA PRESIÓN (HPL) INTERIOR AGLOMERADO</text>
</svg>
